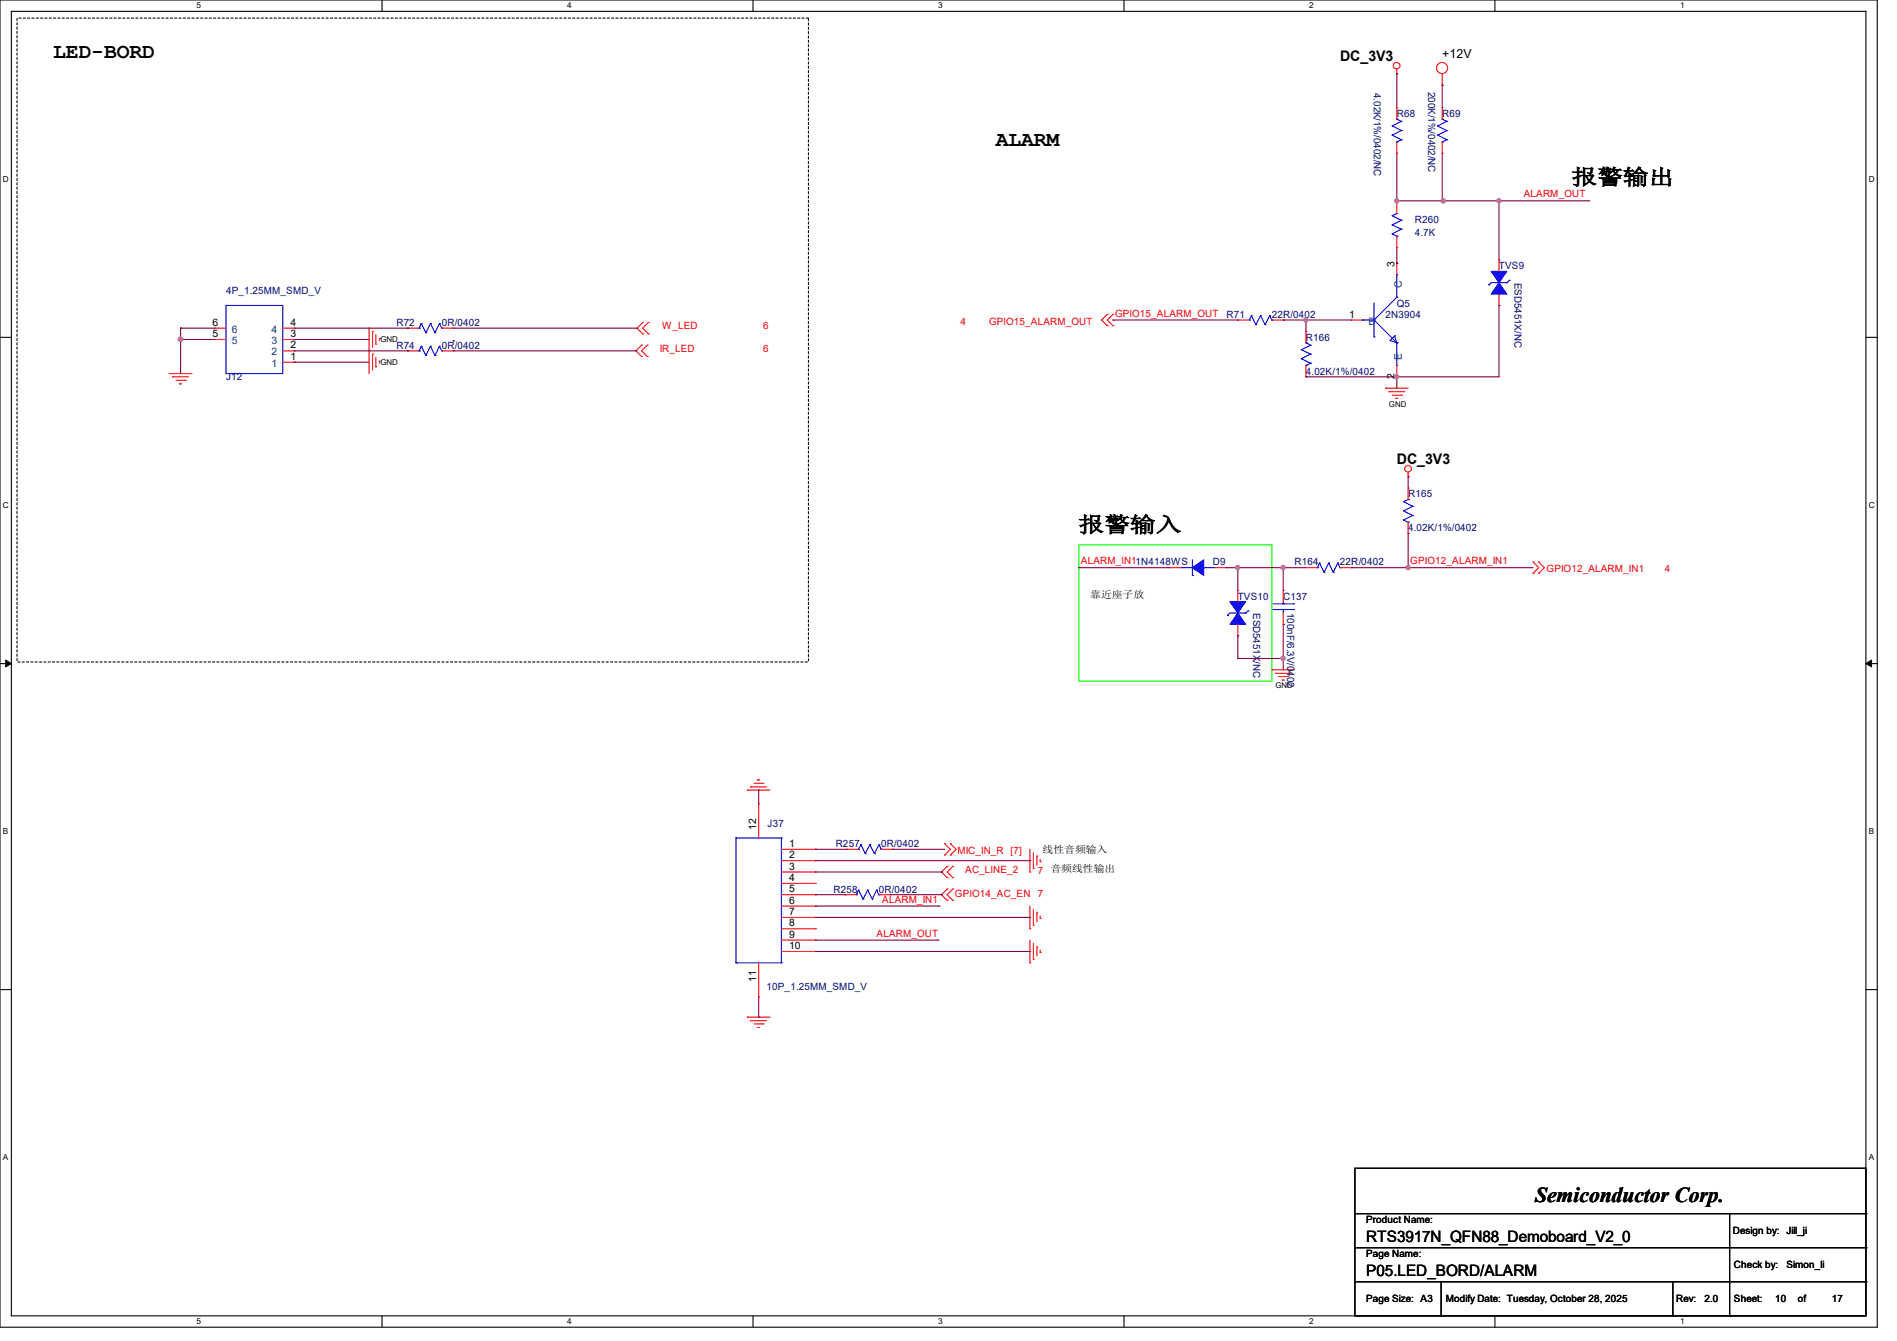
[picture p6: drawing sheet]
<svg xmlns="http://www.w3.org/2000/svg" width="297mm" height="210mm" viewBox="0 0 297 210" stroke-linecap="round" stroke-linejoin="round" font-family="sans-serif">
<path d="M0 0h293.9v207.9h-293.9zM1.8 1.8h290.3v204.3h-290.3z" fill="none" stroke="#000" stroke-width=".17"/>
<g fill="#fff">
<path d="M30.8 .2h.7v1.4h-.7z"/>
<path d="M30.8 206.2h.7v1.4h-.7z"/>
</g>
<path d="M59.8 0v1.8M59.8 206.1v1.8" fill="none" stroke="#000" stroke-width=".17"/>
<g fill="#fff">
<path d="M88.8 .2h.7v1.4h-.7z"/>
<path d="M88.8 206.2h.7v1.4h-.7z"/>
</g>
<path d="M117.9 0v1.8M117.9 206.1v1.8" fill="none" stroke="#000" stroke-width=".17"/>
<g fill="#fff">
<path d="M146.9 .2h.7v1.4h-.7z"/>
<path d="M146.9 206.2h.7v1.4h-.7z"/>
</g>
<path d="M176 0v1.8M176 206.1v1.8" fill="none" stroke="#000" stroke-width=".17"/>
<g fill="#fff">
<path d="M205 .2h.7v1.4h-.7z"/>
<path d="M205 206.2h.7v1.4h-.7z"/>
</g>
<path d="M234.1 0v1.8M234.1 206.1v1.8" fill="none" stroke="#000" stroke-width=".17"/>
<g fill="#fff">
<path d="M263.1 .2h.6v1.4h-.6z"/>
<path d="M263.1 206.2h.6v1.4h-.6z"/>
<path d="M.5 27.3h.9v1.4h-.9z"/>
<path d="M292.6 27.3h.9v1.4h-.9z"/>
<path d="M.5 78.4h.9v1.4h-.9z"/>
<path d="M292.6 78.4h.9v1.4h-.9z"/>
</g>
<path d="M0 52.8h1.8M292.1 52.8h1.8" fill="none" stroke="#000" stroke-width=".17"/>
<g fill="#fff">
<path d="M.5 129.5h.8v1.4h-.8z"/>
<path d="M292.6 129.5h.8v1.4h-.8z"/>
</g>
<path d="M0 103.9h1.8M292.1 103.9h1.8" fill="none" stroke="#000" stroke-width=".17"/>
<path d="M.9 103.4l.9 .5-.9 .5zM292.1 103.9l.9-.5v1z" fill="#000" stroke="#000" stroke-width=".16"/>
<g fill="#fff">
<path d="M.5 180.5h.8v1.4h-.8z"/>
<path d="M292.6 180.5h.8v1.4h-.8z"/>
</g>
<g fill="none" stroke="#000" stroke-width=".17">
<path d="M0 155h1.8M292.1 155h1.8M212.1 183h80v23.1h-80zM212.1 195.4h80M212.1 190.1h80M270.8 190.1v16M292.1 195.4h.1M292.1 190.1h.1M212.1 200.7h80M225.6 206.1h.1M225.6 200.7v5.4M261.9 206.1h.1"/>
<path d="M261.9 200.7v5.4M270.8 206.1h.1M292.1 200.7h.1"/>
</g>
<path d="M2.7 2.8h123.9v100.9h-123.9z" fill="none" stroke="#000" stroke-width=".17" stroke-dasharray=".3"/>
<path d="M168.9 85.3h30.2v21.4h-30.2z" fill="none" stroke="#0f0" stroke-width=".17"/>
<g fill="none" stroke="#f00" stroke-width=".17">
<path d="M218.7 11.6h.1M218.7 16.9h.1M218.7 10.8v.8M218.7 16.9v1.8M225.8 13.3h.1M225.8 16.9h.1M225.8 11.6v1.7M225.8 16.9v1.8M218.7 31.7h.1M218.7 38.8h.1M218.7 24h.1M218.7 22.2v1.8"/>
<path d="M218.7 31.7v1.7M218.7 37v1.8M225.8 24h.1M225.8 22.2v1.8M26.5 58.5h.1M26.5 58.5h3.6M27 59h.1M27 59h2.5M27.6 59.6h1.4M29 59.6h.1M33.6 51.4h.1M33.6 53.2h.1"/>
<path d="M33.6 53.2h1.8M33.6 51.4h1.8M44.3 54.9h1.8M44.3 56.7h1.8M44.3 53.2h1.8M44.3 51.4h1.8M46.1 56.7h.1M46.1 54.9h.1M46.1 53.2h.1M46.1 51.4h.1M57.8 54.9h.1M57.8 51.4h.1"/>
<path d="M57.8 51.4v7.1M58.3 55.5h.1M58.3 51.9h.1M58.3 51.9v2.5M58.3 55.5v2.5M58.8 57.4h.1M58.8 53.9h.1M58.8 52.5v1.4M58.8 56v1.4M59.4 56.6h.1M59.4 53h.1M59.4 53v.3"/>
<path d="M59.4 56.6v.3M63.8 54.9h.1M63.8 51.4h.1M63.8 54.9h1.8M63.8 51.4h1.8M69.2 54.9h1.8M69.2 51.4h1.8M71 54.9h.1M71 51.4h.1M100.5 55.8h.1M100.5 54.1h.1M100.5 54.1l-.9 .8 .9 .9"/>
<path d="M100.6 52.3h.1M100.6 50.5h.1M100.6 50.5l-.9 .9 .9 .9M101.3 54.1h.1M101.3 55.8h.1M101.3 54.1l-.8 .8 .8 .9M101.5 50.5h.1M101.5 52.3h.1M101.5 50.5l-.9 .9 .9 .9M173.4 49.2h.1M173.4 51h.1M173.4 49.2l-.9 .9 .9 .9"/>
<path d="M174.2 49.2h.1M174.2 51h.1M174.2 49.2l-.8 .9 .8 .9M193.8 50.1h.1M193.8 50.1h1.8M199.1 50.1h1.8M200.9 50.1h.1M204.5 59h.1M204.5 51.9h.1M204.5 51.9v1.8M204.5 57.2v1.8M211.6 50.1h.1"/>
<path d="M211.6 50.1h1.8M218.7 59h.1M218.7 41.2h.1M218.7 41.2v1.8M218.7 57.2v1.8M234.7 47.8h.1M234.7 40.7h.1M234.7 40.7v1.8M234.7 46.1v1.7M28.1 60.1h.1M28.1 60.1h.3M216.9 60.8h.1"/>
<path d="M216.9 60.8h3.6M217.5 61.3h.1M217.5 61.3h2.4M218 61.9h1.4M218.5 62.4h.1M218.5 62.4h.4M219.4 61.9h.1M220.5 74.7h.1M220.5 76.5h.1M220.5 74v.7M220.5 76.5v1.7M183.1 88.9h.1"/>
<path d="M183.1 88.9h1.8M190.2 88.9h1.8M192 88.9h.1M193.8 99.6h.1M193.8 92.5h.1M193.8 92.5v1.7M193.8 97.8v1.8M200.9 92.5h.1M200.9 97.8h.1M200.9 92.5v1.7M200.9 96v1.8M204.5 88.9h.1"/>
<path d="M204.5 88.9h1.7M209.8 88.9h1.8M211.6 88.9h.1M220.5 83.6h.1M220.5 81.8v1.8M240 88h.1M240 89.8h.1M240 88l.9 .9-.9 .9M240.9 88h.1M240.9 89.8h.1M240.9 88l.9 .9-.9 .9M199.1 104.9h.1"/>
<path d="M199.1 104.9h3.6M199.7 105.5h.1M199.7 105.5h2.4M200.2 106h1.4M200.7 106.5h.1M200.7 106.5h.4M201.6 106h.1M117 123.7h.1M117 123.7h3.6M117.5 123.2h.1M117.5 123.2h2.5M118.1 122.7h1.4"/>
<path d="M118.6 122.1h.1M118.6 122.1h.4M118.8 125.9h.1M118.8 125.9v5.3M119.5 122.7h.1M122.3 133h5.4M122.3 134.8h5.4M122.3 136.6h5.4M122.3 138.3h5.4M127.7 133h.1M127.7 134.8h.1M127.7 136.6h.1"/>
<path d="M127.7 138.3h.1M132.6 133h.1M132.6 133h1.8M138 133h1.7M139.7 133h.1M147.9 132.1h.1M147.9 133.9h.1M147.9 132.1l.9 .9-.9 .9M148.3 137.5h.1M148.3 135.7h.1M148.3 139.2h.1M148.3 135.7l-.9 .9 .9 .9"/>
<path d="M148.3 139.2l-.9 .9 .9 .9M148.8 132.1h.1M148.8 133.9h.1M148.8 132.1l.9 .9-.9 .9M149.2 135.7h.1M149.2 137.5h.1M149.2 139.2h.1M149.2 135.7l-.9 .9 .9 .9M149.2 139.2l-.9 .9 .9 .9M161.2 136.6h.1M161.2 133v3.6M161.8 136h.1"/>
<path d="M161.8 133.5v2.5M162.3 134.1h.1M162.3 134.1v1.4M162.9 135h.1M162.9 134.6v.4M117 159.3h.1M117 159.3h3.6M117.5 159.9h.1M117.5 159.9h2.5M118.8 156.1h.1M118.8 150.8v5.3M122.3 140.1h5.4"/>
<path d="M122.3 141.9h5.4M122.3 143.7h5.4M122.3 145.5h5.4M122.3 147.2h5.4M122.3 149h5.4M127.7 140.1h.1M127.7 141.9h.1M127.7 143.7h.1M127.7 145.5h.1M127.7 147.2h.1M127.7 149h.1M132.3 140.1h.1"/>
<path d="M132.3 140.1h1.8M137.6 140.1h1.8M139.4 140.1h.1M148.3 141h.1M149.2 141h.1M161.2 145.5h.1M161.2 150.8h.1M161.2 141.9v3.6M161.2 147.2v3.6M161.8 144.9h.1M161.8 150.2h.1M161.8 142.4v2.5"/>
<path d="M161.8 147.7v2.5M162.3 143h.1M162.3 148.3h.1M162.3 143v1.4M162.3 148.3v1.4M162.9 143.8h.1M162.9 149.2h.1M162.9 143.5v.3M162.9 148.8v.4M118.1 160.4h1.4M118.6 160.9h.1M118.6 160.9h.4"/>
<path d="M119.5 160.4h.1"/>
<circle cx="218.7" cy="10.3" r=".52"/>
<circle cx="225.8" cy="10.6" r=".87"/>
<circle cx="220.5" cy="73.4" r=".52"/>
</g>
<g fill="none" stroke="#00f" stroke-width=".17">
<path d="M218 19.7h.1M218 19.7l1.4 .7M218.7 18.7h.1M218.7 18.7l.7 .3M219.4 19h.1M219.4 19l-1.4 .7M225.1 19.7h.1M225.1 19.7l1.4 .7M225.8 18.7h.1M225.8 18.7l.7 .3M226.5 19h.1M226.5 19l-1.4 .7"/>
<path d="M218 33.8h.1M218 35.2h.1M218 36.6h.1M218 21.2h.1M218 35.2l1.4 .7M218 33.8l1.4 .7M218 36.6l.7 .4M218 21.2l1.4 .7M218.7 37h.1M218.7 33.4h.1M218.7 22.2h.1M218.7 33.4l-.7 .4"/>
<path d="M219.4 35.9h.1M219.4 34.5h.1M219.4 21.9h.1M219.4 20.4h.1M219.4 34.5l-1.4 .7M219.4 35.9l-1.4 .7M219.4 21.9l-.7 .3M219.4 20.4l-1.4 .8M225.1 21.2h.1M225.1 21.2l1.4 .7M225.8 22.2h.1M226.5 21.9h.1"/>
<path d="M226.5 20.4h.1M226.5 21.9l-.7 .3M226.5 20.4l-1.4 .8M35.4 47.8h8.9v10.7h-8.9zM65.6 54.9h.1M65.6 51.4h.1M66 54.2h.1M66 50.7h.1M66 54.2l.7 1.5M66 54.2l-.4 .7M66 50.7l.7 1.4M66 50.7l-.4 .7"/>
<path d="M66.7 55.7h.1M66.7 52.1h.1M67.4 54.2h.1M67.4 50.7h.1M67.4 54.2l-.7 1.5M67.4 54.2l.7 1.5M67.4 50.7l-.7 1.4M67.4 50.7l.7 1.4M68.1 55.7h.1M68.1 52.1h.1M68.8 54.2h.1M68.8 50.7h.1"/>
<path d="M68.8 54.2l-.7 1.5M68.8 54.2l.4 .7M68.8 50.7l-.7 1.4M68.8 50.7l.4 .7M69.2 54.9h.1M69.2 51.4h.1M195.6 50.1h.1M195.9 49.4h.1M195.9 49.4l.7 1.4M195.9 49.4l-.3 .7M196.6 50.8h.1M197.4 49.4h.1"/>
<path d="M197.4 49.4l.7 1.4M197.4 49.4l-.8 1.4M198.1 50.8h.1M198.8 49.4h.1M198.8 49.4l-.7 1.4M198.8 49.4l.3 .7M199.1 50.1h.1M203.8 54.8h.1M203.8 56.2h.1M203.8 54.8l1.4 .7M203.8 56.2l1.4 .7M204.5 53.7h.1"/>
<path d="M204.5 57.2h.1M204.5 53.7l.7 .4M205.2 56.9h.1M205.2 55.5h.1M205.2 54.1h.1M205.2 56.9l-.7 .3M205.2 55.5l-1.4 .7M205.2 54.1l-1.4 .7M213.4 50.1h.1M213.4 50.1h1.7M215.1 52.8h.1M215.1 50.1h.1"/>
<path d="M215.1 50.1l3.6 3.6M215.1 47.5v5.3M217.6 53.3h.1M217.6 53.3l1.1 .4M218.4 52.6h.1M218.4 52.6l-.8 .7M218.4 52.6l.3 1.1M218.7 57.2h.1M218.7 43h.1M218.7 46.6h.1M218.7 53.7h.1M218.7 43v3.6"/>
<path d="M218.7 53.7v3.5M218.7 46.6l-3.6 3.5M233.1 44.6h.1M235.9 44.3h.1M235.9 44.3h-2.4l-.4 .3M236.3 43.9h.1M236.3 43.9l-.4 .4M219.8 78.6h.1M219.8 78.6l1.4 .7M220.5 78.2h.1M220.5 78.2l-.7 .4M221.2 79.3h.1"/>
<path d="M221.2 79.3l-1.4 .7M184.9 88.9h.1M184.9 88.9h1.8M186.7 90.1h.1M186.7 87.7v2.4M188.5 88.9h.1M188.5 88.9h1.7M192.2 96.4h.1M195 96h.1M195 96h-2.4l-.4 .4M195.4 95.7h.1M195.4 95.7l-.4 .3"/>
<path d="M199.3 95.5h3.2M199.3 94.6h3.2M200.9 94.6h.1M200.9 95.5h.1M200.9 94.2v.4M200.9 95.5v.5M202.5 95.5h.1M202.5 94.6h.1M206.2 88.9h.1M206.6 88.2h.1M206.6 88.2l.7 1.4M206.6 88.2l-.4 .7"/>
<path d="M207.3 89.6h.1M208 88.2h.1M208 88.2l.7 1.4M208 88.2l-.7 1.4M208.7 89.6h.1M209.5 88.2h.1M209.5 88.2l-.8 1.4M209.5 88.2l.3 .7M209.8 88.9h.1M219.8 81.4h.1M219.8 80h.1M219.8 81.4l.7 .4"/>
<path d="M219.8 80l1.4 .7M220.5 81.8h.1M221.2 80.7h.1M221.2 80.7l-1.4 .7M115.2 131.2h.1M115.2 131.2v19.6M115.2 131.2h7.1M122.3 131.2h.1M122.3 131.2v19.6M134.4 133h.1M134.4 139.4h.1M134.4 139.4l.7 1.4"/>
<path d="M134.4 139.4l-.3 .7M134.8 132.3h.1M134.8 132.3l.7 1.4M134.8 132.3l-.4 .7M135.5 133.7h.1M135.8 139.4h.1M135.8 139.4l.8 1.4M135.8 139.4l-.7 1.4M136.2 132.3h.1M136.2 132.3l.7 1.4M136.2 132.3l-.7 1.4M136.9 133.7h.1"/>
<path d="M137.2 139.4h.1M137.2 139.4l-.6 1.4M137.2 139.4l.4 .7M137.6 132.3h.1M137.6 132.3l-.7 1.4M137.6 132.3l.4 .7M138 133h.1M115.2 150.8h.1M115.2 150.8h7.1M122.3 150.8h.1M134.1 140.1h.1M135.1 140.8h.1"/>
<path d="M136.6 140.8h.1M137.6 140.1h.1"/>
</g>
<g fill="#00f" stroke="#00f" stroke-width=".17">
<path d="M186.7 88.9l1.8-1.2v2.4z" fill-rule="evenodd"/>
<path d="M193.8 96l1.2 1.8h-2.4z" fill-rule="evenodd"/>
<path d="M192.6 94.2h2.4l-1.2 1.8z" fill-rule="evenodd"/>
<path d="M234.7 44.3l1.2 1.8h-2.4z" fill-rule="evenodd"/>
<path d="M233.5 42.5h2.4l-1.2 1.8z" fill-rule="evenodd"/>
</g>
<g fill="none" stroke="#800040" stroke-width=".17">
<path d="M218.7 11.6h.1M218.7 11.6v5.3M225.8 13.3h.1M225.8 13.3v3.6M218.7 31.5h.1M218.7 31.7h.1M218.7 24v7.7M218.7 38.8v2.4M218.7 31.5h30.2M225.8 31.3h.1M225.8 24v7.3M225.8 31.3h.2"/>
<path d="M226 31.5h.1M226 31.3h.1M226 31.3v.2M234.7 31.5h.1M234.7 31.5v9.2M28.3 51.4h.1M28.3 53.2h.1M28.3 51.4h5.3M28.3 51.4v7.1M28.3 53.2h5.3M46.1 56.7h.1M46.1 53.2h.1"/>
<path d="M46.1 51.4h17.7M46.1 54.9h17.7M46.1 53.2h11.7M46.1 56.7h11.7M63.8 51.4h.1M63.8 54.9h.1M71 53.3h.1M71 51.4h28.7M71 54.9h28.6M71 53.3l.1 .2M99.6 54.9h.1M99.7 51.4h.1"/>
<path d="M174.2 50.1h.1M174.2 50.1h19.6M200.9 50.1h.1M200.9 50.1h10.7M204.5 50.1h.1M204.5 59h.1M204.5 50.1v1.8M218.7 59h.1M218.7 41.2h.1M218.7 59v1.8M234.7 47.8h.1M234.7 47.8v11.2h-30.2"/>
<path d="M220.5 74.7h.1M220.5 74.7v1.8M168.9 88.9h.1M168.9 88.9h14.2M192 88.9h.1M192 88.9h12.5M193.8 99.6h.1M193.8 88.9h.1M193.8 88.9v3.6M193.8 99.6v3.5M200.9 88.9h.1M200.9 97.8h.1"/>
<path d="M200.9 88.9v3.6M200.9 97.8v7.1M211.6 88.9h.1M211.6 88.9h28.4M220.5 88.9h.1M220.5 83.6h.1M220.5 83.6v5.3M193.8 103.1h.1M193.8 103.1h7.1M200.9 103.1h.1M118.8 123.7h.1M118.8 123.7v2.2"/>
<path d="M127.7 133h.1M127.7 133h4.9M127.7 134.8h33.5M127.7 136.6h19.7M139.7 133h.1M139.7 133h8.2M147.4 136.6h.1M161.2 134.8h.1M118.8 159.3h.1M118.8 156.1v3.2M127.7 141.9h19.3M127.7 143.7h33.5"/>
<path d="M127.7 147.2h19.2M127.7 149h33.5M127.7 140.1h4.6M132.3 140.1h.1M139.4 140.1h8M146.9 147.2h.1M147 141.9h.1M147.4 140.1h.1M161.2 143.7h.1M161.2 149h.1"/>
</g>
<g fill="#f0f" stroke="#f0f" stroke-width=".17">
<circle cx="204.4" cy="50.1" r=".33"/>
<circle cx="218.7" cy="59" r=".33"/>
<circle cx="193.8" cy="88.9" r=".33"/>
<circle cx="200.9" cy="88.9" r=".33"/>
<circle cx="220.4" cy="88.9" r=".33"/>
<circle cx="200.9" cy="103.1" r=".33"/>
<circle cx="28.2" cy="53.1" r=".34"/>
<circle cx="218.7" cy="31.5" r=".33"/>
<circle cx="226" cy="31.5" r=".34"/>
<circle cx="234.7" cy="31.5" r=".33"/>
</g>
<g font-size="3.3">
<text x="8.3" y="9.1">LED-BORD</text>
<text x="155.9" y="22.9">ALARM</text>
<text x="246.1" y="28.9">报警输出</text>
<text x="168.9" y="83.3">报警输入</text>
<text x="240.4" y="188.3">Semiconductor Corp.</text>
</g>
<g font-size="2.5">
<text x="213.9" y="194.4">RTS3917N_QFN88_Demoboard_V2_0</text>
<text x="213.9" y="199.8">P05.LED_BORD/ALARM</text>
</g>
<g font-size="2.3">
<text x="209.8" y="9.6">DC_3V3</text>
<text x="218.7" y="72.7">DC_3V3</text>
</g>
<text font-size="1.9" x="225.8" y="9.1">+12V</text>
<g font-size="1.6" fill="#000080">
<text x="215.1" y="14.6" transform="rotate(90 215.1 14.6)">4.02K/1%/0402/NC</text>
<text x="223.6" y="14.4" transform="rotate(90 223.6 14.4)">200K/1%/0402/NC</text>
<text x="218.7" y="18.3">R68</text>
<text x="225.8" y="18.3">R69</text>
<text x="221.5" y="34.9">R260</text>
<text x="221.5" y="37">4.7K</text>
<text x="35.4" y="46.1">4P_1.25MM_SMD_V</text>
<text x="234.7" y="42.2">TVS9</text>
<text x="237.1" y="44.3" transform="rotate(90 237.1 44.3)">ESD5451X/NC</text>
<text x="62.1" y="51.1">R72</text>
<text x="69.2" y="51.1">0R/0402</text>
<text x="192" y="49.8">R71</text>
<text x="199.1" y="49.8">22R/0402</text>
<text x="204.5" y="53.3">R166</text>
<text x="216.9" y="49.8">2N3904</text>
<text x="218.7" y="48">Q5</text>
<text x="35.4" y="59.6">J12</text>
<text x="62.1" y="54.6">R74</text>
<text x="69.2" y="54.6">0R/0402</text>
<text x="204.5" y="58.7">4.02K/1%/0402</text>
<text x="220.5" y="77.9">R165</text>
<text x="220.5" y="83.2">4.02K/1%/0402</text>
<text x="189.9" y="88.6">D9</text>
<text x="202.7" y="88.6">R164</text>
<text x="209.8" y="88.6">22R/0402</text>
<text x="193.8" y="93.9">TVS10</text>
<text x="200.9" y="93.9">C137</text>
<text x="196.2" y="96" transform="rotate(90 196.2 96)">ESD5451X/NC</text>
<text x="201.5" y="96" transform="rotate(90 201.5 96)">100nF/6.3V/0402</text>
<text x="120.2" y="129.5">J37</text>
<text x="130.9" y="132.7">R257</text>
<text x="138" y="132.7">0R/0402</text>
<text x="130.5" y="139.8">R258</text>
<text x="137.6" y="139.8">0R/0402</text>
<text x="120" y="155.1">10P_1.25MM_SMD_V</text>
</g>
<g font-size="1.6" fill="#f00">
<text x="238.6" y="30.9">ALARM_OUT</text>
<text x="103.7" y="51.6">W_LED</text>
<text x="119.5" y="51.6">6</text>
<text x="150.4" y="50.9">4</text>
<text x="154.9" y="50.9">GPIO15_ALARM_OUT</text>
<text x="174.6" y="49.6">GPIO15_ALARM_OUT</text>
<text x="103.3" y="55.1">IR_LED</text>
<text x="119.5" y="55.1">6</text>
<text x="169.2" y="88.3">ALARM_IN11N4148WS</text>
<text x="220.8" y="88.3">GPIO12_ALARM_IN1</text>
<text x="242.1" y="89.6">GPIO12_ALARM_IN1</text>
<text x="260.7" y="89.6">4</text>
<text x="149.9" y="133.7">MIC_IN_R [7]</text>
<text x="151.1" y="136.7">AC_LINE_2</text>
<text x="162.5" y="136.9">7 音频线性输出</text>
<text x="138.1" y="141.3">ALARM_IN1</text>
<text x="149.5" y="140.5">GPIO14_AC_EN</text>
<text x="162.5" y="140.5">7</text>
<text x="137.2" y="146.7">ALARM_OUT</text>
</g>
<g font-size="1.6">
<text x="218.3" y="41.8" transform="rotate(-90 218.3 41.8)">3</text>
<text x="33.3" y="51">6</text>
<text x="33.3" y="52.8">5</text>
<text x="45.5" y="52.8">3</text>
<text x="45.5" y="51">4</text>
<text x="211.2" y="49.7">1</text>
<text x="45.5" y="56.3">1</text>
<text x="45.5" y="54.6">2</text>
<text x="218.3" y="59.4" transform="rotate(-90 218.3 59.4)">2</text>
<text x="170.7" y="93.7">靠近座子放</text>
<text x="118.4" y="130" transform="rotate(-90 118.4 130)">12</text>
<text x="123.6" y="132.6">1</text>
<text x="123.6" y="134.4">2</text>
<text x="123.6" y="136.2">3</text>
<text x="123.6" y="138">4</text>
<text x="163.2" y="133.5">线性音频输入</text>
<text x="123.6" y="139.7">5</text>
<text x="123.6" y="141.5">6</text>
<text x="123.6" y="143.3">7</text>
<text x="123.6" y="145.1">8</text>
<text x="123.6" y="146.9">9</text>
<text x="123.6" y="148.6">10</text>
<text x="118.4" y="153.8" transform="rotate(-90 118.4 153.8)">11</text>
<text x="213.9" y="191.5">Product Name:</text>
<text x="213.9" y="196.8">Page Name:</text>
<text x="271.3" y="193.3">Design by:</text>
<text x="279.7" y="193.3">Jill_ji</text>
<text x="213.9" y="204">Page Size: A3</text>
<text x="226.4" y="204">Modify Date: Tuesday, October 28, 2025</text>
<text x="262.4" y="204">Rev:</text>
<text x="266.9" y="204">2.0</text>
<text x="271.5" y="204">Sheet:</text>
<text x="271.5" y="198.6">Check by:</text>
<text x="277.9" y="204">10</text>
<text x="279.7" y="198.6">Simon_li</text>
<text x="281.5" y="204">of</text>
<text x="286.8" y="204">17</text>
</g>
<g font-size="1.6" fill="#004080">
<text x="219.5" y="45.1" transform="rotate(-90 219.5 45.1)">C</text>
<text x="36.3" y="52.1">6</text>
<text x="36.3" y="53.9">5</text>
<text x="42.5" y="53.9">3</text>
<text x="42.5" y="52.1">4</text>
<text x="214.2" y="50.8">B</text>
<text x="42.5" y="57.4">1</text>
<text x="42.5" y="55.7">2</text>
<text x="219.5" y="56.3" transform="rotate(-90 219.5 56.3)">E</text>
</g>
<g font-size="1.3">
<text x="30.8" y="1.3">5</text>
<text x="88.8" y="1.3">4</text>
<text x="146.9" y="1.3">3</text>
<text x="205" y="1.3">2</text>
<text x="263.1" y="1.3">1</text>
<text x=".5" y="28.4">D</text>
<text x="292.6" y="28.4">D</text>
<text x="59.6" y="53.6">GND</text>
<text x="59.6" y="57.1">GND</text>
<text x=".5" y="79.5">C</text>
<text x="292.6" y="79.5">C</text>
<text x=".5" y="130.6">B</text>
<text x="292.6" y="130.6">B</text>
<text x=".5" y="181.7">A</text>
<text x="292.6" y="181.7">A</text>
<text x="30.8" y="207.4">5</text>
<text x="88.8" y="207.4">4</text>
<text x="146.9" y="207.4">3</text>
<text x="205" y="207.4">2</text>
<text x="263.1" y="207.4">1</text>
</g>
<g font-size="1.2">
<text x="217.5" y="63.7">GND</text>
<text x="199.7" y="107.8">GND</text>
</g>
</svg>
